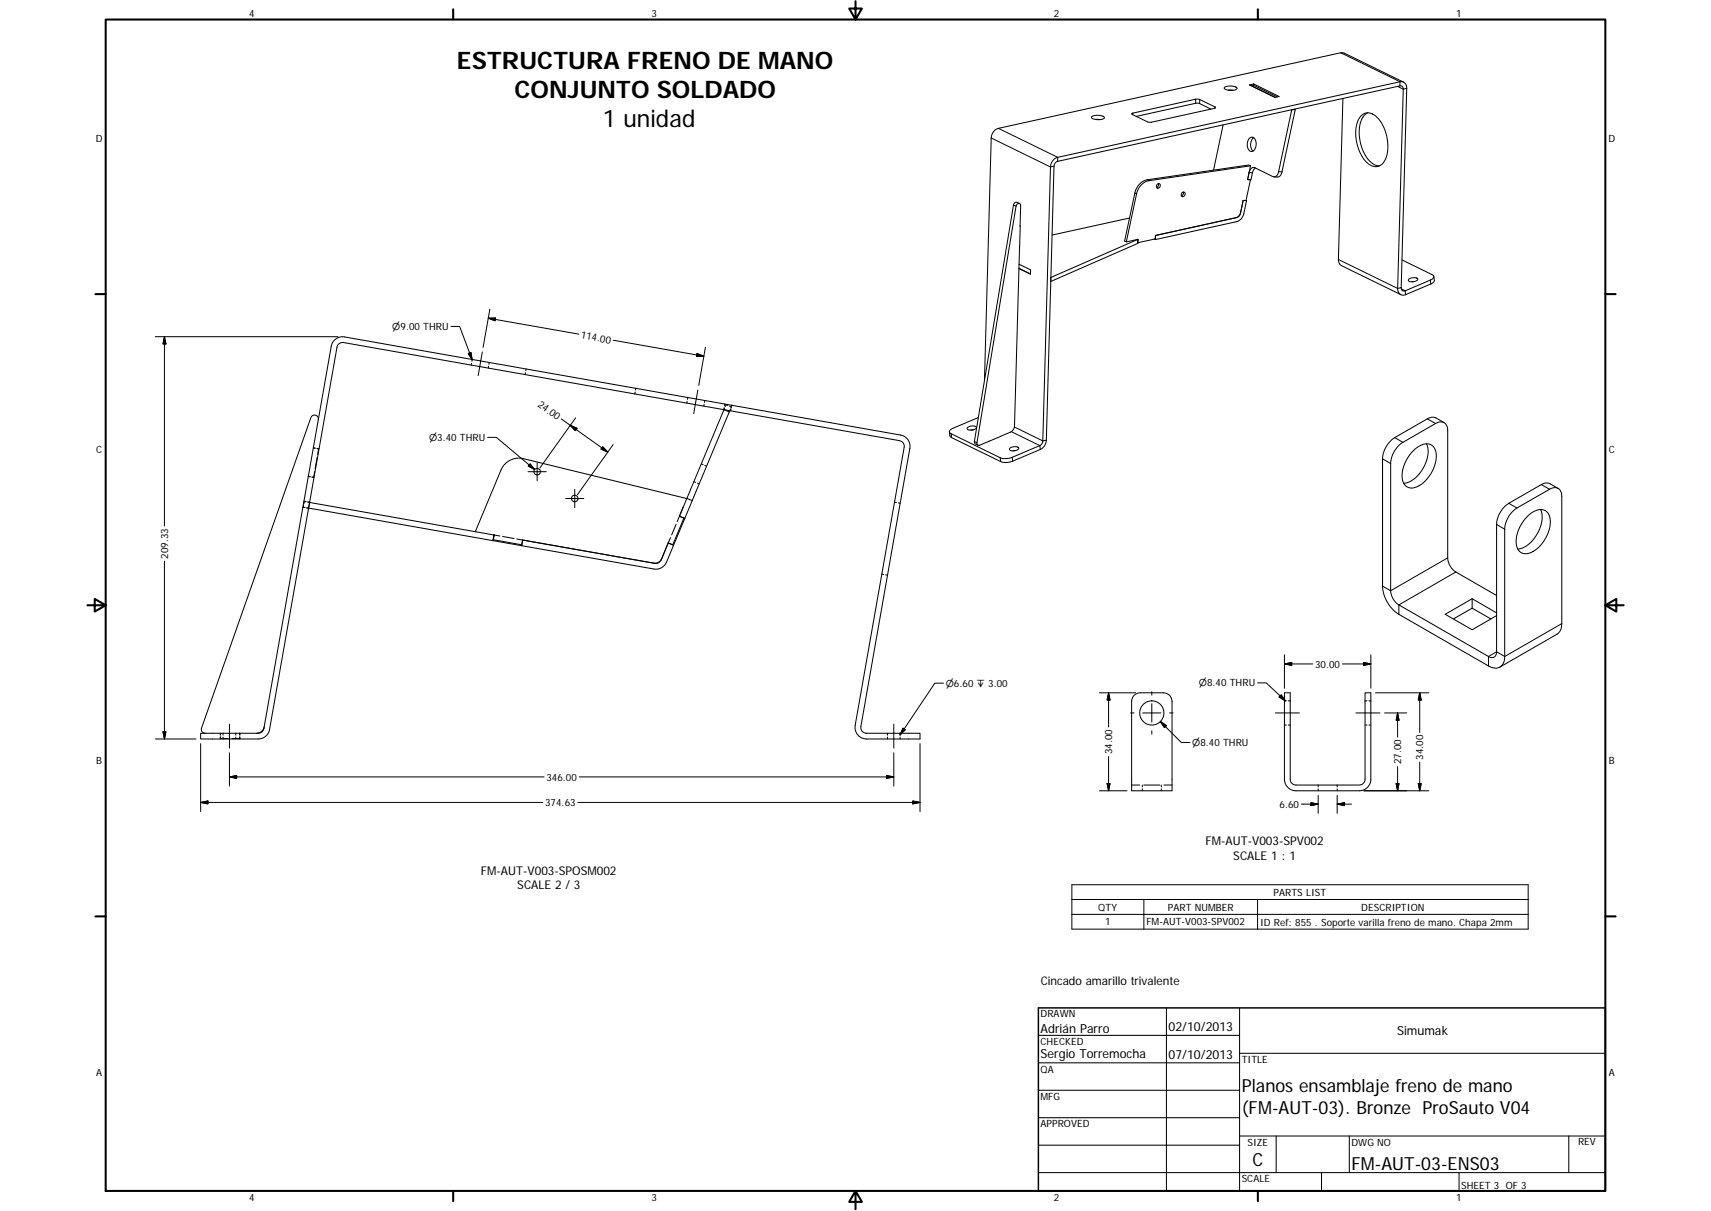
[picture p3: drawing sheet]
<svg xmlns="http://www.w3.org/2000/svg" width="594mm" height="420mm" viewBox="0 0 594 420" stroke-linecap="round" stroke-linejoin="round" font-family="sans-serif">
<g fill="none" stroke="#000" stroke-width=".36">
<path d="M393 39.4l22.6-5 1 .1 5.5 2.8-22.7 5.1h-.8l-5.5-2.7zM420.4 37.8l-3.9-1.9-1.2-.1-20.8 4.6M425.1 30.4a3.9 3.9 0 0 1 4.4 .2 3.7 3.7 0 0 1-4.5 0zM426.5 31.3h1.6M427.3 31.2l-.1 .1M433.8 29.5l1.5-.4 8.8 4.4-1.4 .3zM434.1 29.6l8.7 4.2M434.1 29.5l1.2 .1 8.2 4M435.3 29.1l-.1 .5M449.3 37.9l.4 .2M449.7 38.1l-4.6 21.5a1.94 1.94 0 0 1-1.6 1.8h-1.1M449.7 38.1h-1.2l-4.6 21.5a1.69 1.69 0 0 1-1.9 1.7l-6.3-3.1a1.62 1.62 0 0 0-2 1.7"/>
<path d="M466.3 34.1l-1.6 55.9a2.37 2.37 0 0 0 1.1 2.2l20.6 10M474.9 39.1a7.2 7.2 0 0 0-3 7 13.2 13.2 0 0 0 5.3 11l1.7 .5M487.3 28.5l-20.6-10.1-.9-.1-119.1 26.2a3.5 3.5 0 0 0-2.5 3.4l-2.4 84.2M379 40.5a3.9 3.9 0 0 1 4.5 .3 3.8 3.8 0 0 1-4.5 0zM380.4 41.5h1.6M424.7 43.3l-3.3 15.7M433.8 48a1.37 1.37 0 0 1 1.5-.2 1.37 1.37 0 0 1 .8 1.4 2.65 2.65 0 0 1-1.6 3.4 2.93 2.93 0 0 1-.7-4.6zM434.2 57.5l-1 4.8 1 .1M434.2 57.5l-.6-.2-35.3 5.1a5.8 5.8 0 0 0-4.3 4.6l-3.5 16.7 .6 .2M434.2 57.5l-35.3 5.2a5.6 5.6 0 0 0-4.3 4.6l-3.5 16.6 4-.9v1.2M435.3 47.8a3.2 3.2 0 0 0-.2 4.6M435.9 58.3l-.9 1.3-.6 2.7h-1.2"/>
<path d="M472.5 40.3a3.7 3.7 0 0 1 5.8 .6 14.6 14.6 0 0 1 2.5 14.7 3.7 3.7 0 0 1-6.3 .7 14.5 14.5 0 0 1-2.6-15.2zM354 70.6l-.9-.4a1 1 0 0 0-1.2 .9l-13.6 82.1 .2 .7 1.1 .6M354.2 78.4l-.2 7.1M354.2 78.4h.1M354.2 78.4l.2-7a.82 .82 0 0 0-.9-.8 .82 .82 0 0 0-.7 1l-13.6 82a.7 .7 0 0 0 .2 .7 .7 .7 0 0 0 .7 .2l3.2-1.4M392.2 75.6l-26.9 6M401.9 63.9a.77 .77 0 0 1 1.1 .6 .77 .77 0 0 1-1 .8 .77 .77 0 0 1-.5-.7 .77 .77 0 0 1 .4-.7zM402.2 63.7a.97 .97 0 0 1-.6 1.3M410.5 66.8a.71 .71 0 0 1 1 .2 .71 .71 0 0 1-.3 1 .71 .71 0 0 1-1.1-.2 .71 .71 0 0 1 .4-1zM410.8 66.6a1.02 1.02 0 0 1-.6 1.3M430.8 73.7a2.4 2.4 0 0 1-1.7 1.8M431.6 69.5l1 .1"/>
<path d="M431.6 69.5l-1 4.9-.9 1-28.5 6.3M431.6 69.6h1.2M432.6 69.5l.2 .1M432.8 69.6l-.9 4.5a3.5 3.5 0 0 1-2.5 2.8l-28.2 6.2M434 62.3l.2 .1M434.2 62.4l-1.6 7.2M353.8 93.1l4 1.9M353.8 91.7l4 1.9v1.5l-4-1.9M354 85.5l-1.8 62.3a2.45 2.45 0 0 1-1.3 2.1l-3.6 1.5M354 85.5h.1M395 84.2h.1M395.1 83.1l-.1 1.4"/>
<path d="M395.1 83.1l-30.2 13.2-.1 1.4 30.2-13.2M400.8 83l.4 .1M401.2 81.7l-.1 1.2-6 1.3M401.2 81.7v1.4M486.8 90.2l10.5 5.1a.89 .89 0 0 1 .5 1 .89 .89 0 0 1-.9 .7l-9 3.9a.99 .99 0 0 1-1.4-1.1l1.9-69.2a2 2 0 0 0-2.3-2.2l-118.8 26.2a3.5 3.5 0 0 0-2.6 3.3l-2.7 95.6-1 1.1-9.6 4.1-2.9 .4-1.2-.3-17.1-8.3a.91 .91 0 0 1-.5-1 .91 .91 0 0 1 .9-.8l9.1-3.8M489.1 96.9l1.5-.5a1.2 1.2 0 0 1 1.6 .6 2.26 2.26 0 0 1-3.2 .2zM491.2 97.7l-1 .1M497.8 95.9l.2 1.6-.9 .9-9 3.8a1.99 1.99 0 0 1-2.8-2.1l1.9-69.2a.97 .97 0 0 0-1.2-1.1l-118.8 26.2a1.82 1.82 0 0 0-1.2 1.7l-2.7 95a3.7 3.7 0 0 1-2.1 3.2l-9.9 4.2-1.5 .3-1.8-.1-17.6-8.5-.6-.6-.1-1.4M116.1 118a4 4 0 0 1 3.5-1.1l193.1 34a3.9 3.9 0 0 1 3.2 4.7l-17 96.5a1.99 1.99 0 0 0 2 2.3h18.5v2h-18.5a4.1 4.1 0 0 1-4-4.7l17-96.5a1.95 1.95 0 0 0-1.6-2.3l-193-34a2.01 2.01 0 0 0-2.3 1.6l-23.4 132.6a4 4 0 0 1-3.9 3.3h-20v-2h20a1.94 1.94 0 0 0 1.9-1.6l23.4-132.7 .3-.9zM163.7 126l-.1 .7M164 124.7l-.1 .6M169.6 127.1l-.1 .6"/>
<path d="M169.9 125.7l-.2 .7M182.4 129.3l-.1 .7M182.7 128l-.1 .7M220.5 136l-.1 .7M220.8 134.7l-.2 .7M238.6 139.2l-.1 .7M238.8 137.9l-.1 .7M244.7 138.9l-.1 .7M108.8 155.4l.6 .1M108.8 155.4h.6M110 155.6l.6 .1-.3 2M110.1 155.6l.7 .1"/>
<path d="M110.1 158.7l-.7 3.9M110.5 145.6a1.34 1.34 0 0 0-.9-1.5 1.34 1.34 0 0 0-1.7 .8l-37.9 107.7a1.33 1.33 0 0 0 1.2 1.8M244.5 140.3l-.1 .6M251.4 142.2l1.8 .7M251.4 142.2l-12.9 30.7 1.8 .8M251.4 141.5l-.1 .7M251.6 141.6l-.2 .6M251.7 140.2l-.2 .6M252.7 140.7l-.6-.3-.3 .6M253.2 142.9l-12.9 30.8M253.3 140.9l.6 .3M253.6 142.1l-.4 .8"/>
<path d="M253.8 141.9l-.1 .7M253.9 141.2l-.2 .4M254 140.6l-.1 .7M335.9 148.4l1.5-.6a1 1 0 0 1 1.6 .8l-1.7 .6a1.07 1.07 0 0 1-1.5-.7zM338 149.1l-1 .1M343.3 153.1h.1M347.4 151.4h.1M347.4 151.4l-4.1 1.7M350.6 155.6l1.5-.6a1.25 1.25 0 0 1 1.6 .6 2.27 2.27 0 0 1-3.2 .2zM352.7 156.3l-1 .1M490.8 156.3a5.2 5.2 0 0 1 6.4-1.8 6.3 6.3 0 0 1 .9 7.2 10.9 10.9 0 0 1-7.8 7.6 3.7 3.7 0 0 1-3.5-4.5 13.6 13.6 0 0 1 4-8.5zM495.3 154a10.8 10.8 0 0 1-3 11 7.6 7.6 0 0 1-4.9 2.7"/>
<path d="M501.4 146.6l-2.8-1.6a3 3 0 0 0-3 .3l-11.3 6.5a9.5 9.5 0 0 0-4.3 7.4v44.1a12.5 12.5 0 0 0 5.7 9.8l31.1 18a3.4 3.4 0 0 0 4 .3 3.4 3.4 0 0 0 1.7-3.6v-44.2a9.5 9.5 0 0 1 4.2-7.3l11.3-6.5a2.58 2.58 0 0 1 3-.3 2.58 2.58 0 0 1 1.3 2.7v44.2a4 4 0 0 1-1.7 3.6l-19.8 11.4M105.1 176l.7 .1M105.4 175.3l-.1 .7 .6 .1M105.5 173.9l.7 .1M106.3 174.1l-.7-.1-.1 .7M106.8 174.2h.7M106.9 174.2l.6 .1M107 165.3l.7 .1M107.1 165.3l.6 .1M107.1 176.3l64.1 11.3M107.1 176.3l-.6-.1 .6 .2M107.5 174.3l64 11.3"/>
<path d="M107.5 174.3l-.4 2M108.4 165.6l.6 .1M109.3 163.6l-.4 2-.6-.1M235.9 179.1l1.5 .7-3.8 9.2-1.6-.7M237.2 176l-1.3 3.1 1.9 .7M237.2 176l-2.1 5M237.8 179.8l-3.9 9.4M238.5 173l-56.8-13.9a6.8 6.8 0 0 0-7.7 3.9l-9 21.5M238.5 172.9l-1.3 3.1M240.3 173.7l-2.5 6.1M240.9 167.1l.6 .3M242.2 167.6l.6 .3"/>
<path d="M243.5 161l.6 .2M244.7 161.5l.6 .2M310.6 174.2l.6 .2M311.9 174.5l.6 .1M530.4 179.1a5.2 5.2 0 0 1 6.4-1.7 6.6 6.6 0 0 1 .6 7.7 10.5 10.5 0 0 1-7.5 7 3.6 3.6 0 0 1-3.5-4.5 13.3 13.3 0 0 1 4-8.5zM534.9 176.8a10.9 10.9 0 0 1-3 11 7.7 7.7 0 0 1-4.9 2.7M541 169.5l-2.8-1.7a3.1 3.1 0 0 0-3 .3l-11.3 6.5a9.5 9.5 0 0 0-4.3 7.4v44.1a1.72 1.72 0 0 1-.8 1.9 1.72 1.72 0 0 1-2-.2l-31.1-17.9a6.3 6.3 0 0 1-2.9-4.9v-44.2a9.3 9.3 0 0 1 4.3-7.3l11.3-6.6a2.6 2.6 0 0 1 3-.2 2.6 2.6 0 0 1 1.3 2.7v44.1a6.3 6.3 0 0 0 2.8 5l14.1 8.1M171.2 187.6l55.8 9.8a4 4 0 0 0 4.4-2.4l2.5-5.8M171.3 187.3l9.8 1.7 .3-1.6M171.5 185.6l-.3 2M171.5 185.6l2.1 .4M174.5 186.1l4 .7"/>
<path d="M179.4 187l2 .4M181.4 187.4l46 8.1a2 2 0 0 0 2.2-1.2l2.4-6M181.5 187.4l-.3 1.9M229.8 193.8a2.64 2.64 0 0 1-2.9 1.6M232 188.4l1.9 .8M232.8 186.5l-.8 1.8M234.8 181.9l-1.6 3.7M306.2 199.2l.6 .1M307.5 199.4l.7 .2M511.1 207.7l8.5 4.9M511.1 211l6.5 3.7M511.1 207.7l-9.3 5.4 9.3 5.4 8.5-4.9"/>
<path d="M511.1 211l-6.5 3.7M511.1 207.7v3.3M76.5 254.4v.7M76.5 255.7v.7M76.6 255.6v.6h2.6M76.6 254.4v.6M77.5 254.4v.7M77.5 255.7v.7M81.9 254.4v.7M81.9 255.7v.7M83.2 255.6v.6h-2.6M83.3 254.4v.7"/>
<path d="M83.3 255.7v.7M91.7 252.2a2.73 2.73 0 0 1-2.6 2.2M308.1 254.4v.7M308.1 255.7v.7M312.5 254.4v.7M312.5 255.7v.7M393.8 241.2l1.7-.8h8.4a3 3 0 0 1 3 3v31h-14v-31l.2-1.2zM446 243.2h.6M446 251.6h.6M446 240.4h2v30a2 2 0 0 0 2 2h22a2.01 2.01 0 0 0 2-2v-30h2v30a4 4 0 0 1-4 4h-22a4 4 0 0 1-4-4zM447.3 243.2h.7M447.3 251.6h.7"/>
<path d="M474 243.2h.7M474 251.6h.7M475.3 243.2h.7M475.3 251.6h.7M392.9 272.4h2.8M396.6 272.4v.6M396.6 273.7v.7M397.1 272.4h5.6M403.2 272.4v.6M403.2 273.7v.7M404.1 272.4h2.8M457.7 272.4v.6"/>
<path d="M457.7 273.7v.7M464.3 272.4v.6M464.3 273.7v.7M360.5 359.2h69.9M405 349.7v63.5M430.4 349.7v63.5M360.5 368.7h69.9M360.5 378.3h69.9M430.4 365.4h127M360.5 387.8h69.9M360.5 397.3h69.9M430.4 394.1h127"/>
<path d="M443.1 394.1v12.7M468.5 394.1v12.7M544.7 394.1v12.7M360.5 406.8h196.9M458.8 406.8v6.4M506.6 406.8v6.4"/>
<circle cx="186.5" cy="163.6" r="1.14"/>
<circle cx="199.5" cy="172.9" r="1.13"/>
<circle cx="399.9" cy="247.4" r="4.2"/>
</g>
<g fill="#000">
<circle cx="395.1" cy="83.1" r=".18"/>
<circle cx="171.5" cy="185.6" r=".18"/>
</g>
<g fill="none" stroke="#000" stroke-width=".35">
<path d="M465.5 18.3l20.6 10.1-.1 1.4M393.4 39.2l-.1 .6M415.2 34.4l-.1 1.4M416.6 34.5l-.1 1.4M421.9 37.1l-.1 .4M485.2 30l2 .9 1.2-.3M344.2 47.9l20.5 10 1.3-.2M346.7 44.5l20.6 10.1-.1 1.4M433.7 59.9h1.2M443.9 59.6h1.2M351.9 71.1l.9 .5M394 67l.6 .3"/>
<path d="M398.3 62.4l.6 .3M429.4 75.4l.1 .1M430.7 74.1h.1M464.7 90l20.6 10.1 1.2-.3M496.6 97.2l.2 1.3M53.9 116.8h63.4M57.1 116.8l.5 2.5h-1zM57.1 116.8v65.7M156.6 113.3h3l4.3 11.5M169.5 110.4l31.4 5.5M169.5 110.4l2.6-.1-.2 1zM170.1 107.3l-2.4 13.2"/>
<path d="M213 118l31.4 5.6M486.6 100.2l1.3 .7 .2 1.3M162.6 122.7l.9-.4 .4 2.5zM167.5 122.1l-1.5 8.2M242 122.7l2.4 .9-2.6 .1zM242.3 135.3l-1.4 8.2M244.9 120.5l-2.3 13.2M169.3 151.7h3l13.3 11.2M194.9 145.4l16.1 11.4M198 147.6l2.3 1-.6 .8zM199.8 145l-12.4 17.4M209.3 155l1.7 1.8-2.3-1z"/>
<path d="M212.9 154.3l-12.4 17.3M330.2 150.5l.2 1.3M338.3 153.2l.9 .4M347.3 158.8l.1 1.3M351.1 149.8l9.9 4.8 .2 1.3M351.4 158.7l.2 1.3M352.2 148.1l9.9 4.9 1.2-.3M480 159.2l2.8 1.6M484.3 151.8l2.8 1.7M495.6 145.3l2.8 1.6M183.3 163.7h6.4M184.1 161l1.5 1.9-2.2-1.2z"/>
<path d="M186.5 160.5v6.3M196.4 173h6.3M199.6 169.8v6.3M523.9 174.6l2.8 1.7M535.2 168.1l2.8 1.7M57.1 194.7v61.7M502.7 193.5l-19.9 11.5-2.8-1.7M505.5 198.5l-19.8 11.4v3.2M519.6 182l2.9 1.6M542.3 216.4l-19.8 11.4-2.9-1.7-2.8 1.7v3.3M327.6 237h-3l-12.1 18M399.9 240v1.2"/>
<path d="M436.6 236.9h3l6.7 6.3M446 227.2v11.6M446 230.4l2.5-.6v1.1zM446 230.4h9.8M466.1 230.4h9.9M473.5 229.8l2.5 .6-2.5 .5zM476 227.2v11.6M53.9 256.4h14.2M56.6 253.9h1l-.5 2.5zM69.7 258v23.6M79.7 251.2v8.4M310.3 251.2v8.4"/>
<path d="M313.5 252.6l.8 .6-1.8 1.8zM319.4 258v23.6M381.7 240.4h12.6M384.9 240.4l.5 2.5h-1zM384.9 240.4v11.8M392.6 247.4h1.2M396.7 247.4h6.4M399.9 244.2v6.3M399.9 253.5v1.2M402.9 250.3l2.1 1.5-.7 .7zM402.9 250.3l7.3 7.3h3M406.1 247.4h1.2"/>
<path d="M442.8 247.4h8.4M444.8 241.1l1.5 2.1-2.2-1.4zM470.8 247.4h8.3M477.6 240.4h18.5M480.8 247.4h7.6M485.3 247.4v8.3M485.3 247.4l.4 2.5h-.9zM492.9 240.4l.6 2.5h-1.1zM492.9 240.4v13.7M69.7 278.4l2.5-.5v1zM69.7 278.4h118.8M79.7 269.6l2.5-.5v1z"/>
<path d="M79.7 269.6h109.2M79.7 261.2v11.5M200.7 278.4h118.7M201.1 269.6h109.2M307.8 269.1l2.5 .5-2.5 .5zM310.3 261.2v11.5M316.9 277.9l2.5 .5-2.5 .5zM381.7 274.4h9.6M384.4 271.9h1l-.5 2.5zM384.9 262.5v11.9M451.9 279h5.8M455.2 278.5l2.5 .5-2.5 .5z"/>
<path d="M457.7 275.9v6.3M464.3 279h5M464.3 279l2.5-.5v1zM464.3 275.9v6.3M473.6 274.4h22.5M484.8 271.9h.9l-.4 2.5zM485.3 266v8.4M492.4 271.9h1.1l-.6 2.5zM492.9 264.4v10M372.2 307h158.4v15.4h-158.4zM372.2 312.1h158.4M372.2 317.2h158.4"/>
<path d="M397.2 312.1v10.3M436.6 312.1v10.3"/>
</g>
<g fill="none" stroke="#000" stroke-width=".71">
<path d="M36.7 6.8h520.7v406.4h-520.7zM157.3 3.2v3.6M297 .4v6.4l-2.2-3.8h4.5l-2.3 3.8M436.7 3.2v3.6M33.1 102h3.6M557.4 102h3.6M30.3 210h6.4l-3.8-2.2v4.4l3.8-2.2M557.4 210l3.8 2.2v-4.4l-3.8 2.2h6.3M33.1 317.9h3.6M557.4 317.9h3.6M157.3 413.2v3.6M297 413.2l2.3 3.8h-4.5l2.2-3.8v6.3"/>
<path d="M436.7 413.2v3.6"/>
</g>
<path d="M360.5 349.7h196.9v63.5h-196.9z" fill="none" stroke="#000" stroke-width=".51"/>
<g fill="#000" stroke="#000" stroke-width=".35">
<path d="M57.1 116.8l.5 2.5h-1zM169.5 110.4l2.6-.1-.2 1zM162.6 122.7l.9-.4 .4 2.5zM242 122.7l2.4 .9-2.6 .1zM198 147.6l2.3 1-.6 .8zM209.3 155l1.7 1.8-2.3-1zM184.1 161l1.5 1.9-2.2-1.2zM446 230.4l2.5-.6v1.1zM473.5 229.8l2.5 .6-2.5 .5zM56.6 253.9h1l-.5 2.5zM313.5 252.6l.8 .6-1.8 1.8zM384.9 240.4l.5 2.5h-1z"/>
<path d="M402.9 250.3l2.1 1.5-.7 .7zM444.8 241.1l1.5 2.1-2.2-1.4zM485.3 247.4l.4 2.5h-.9zM492.9 240.4l.6 2.5h-1.1zM69.7 278.4l2.5-.5v1zM79.7 269.6l2.5-.5v1zM307.8 269.1l2.5 .5-2.5 .5zM316.9 277.9l2.5 .5-2.5 .5zM384.4 271.9h1l-.5 2.5zM455.2 278.5l2.5 .5-2.5 .5zM464.3 279l2.5-.5v1zM484.8 271.9h.9l-.4 2.5z"/>
<path d="M492.4 271.9h1.1l-.6 2.5z"/>
</g>
<g font-size="8.4">
<text x="158.7" y="24.1">ESTRUCTURA FRENO DE MANO</text>
<text x="178.6" y="34.1">CONJUNTO SOLDADO</text>
<text x="209.3" y="44.2">1 unidad</text>
</g>
<g font-size="6.3">
<text x="431.1" y="378.9">Planos ensamblaje freno de mano</text>
<text x="431.1" y="386.4">(FM-AUT-03). Bronze ProSauto V04</text>
<text x="434.8" y="404.7">C</text>
<text x="469.2" y="406">FM-AUT-03-ENS03</text>
</g>
<g font-size="4.4">
<text x="361.3" y="358.4">Adrián Parro</text>
<text x="405.8" y="357.8">02/10/2013</text>
<text x="485.1" y="359.2">Simumak</text>
<text x="361.3" y="367.1">Sergio Torremocha</text>
<text x="405.8" y="367.3">07/10/2013</text>
</g>
<g font-size="4.2">
<text x="418.6" y="293.3">FM-AUT-V003-SPV002</text>
<text x="428.2" y="298.3">SCALE 1 : 1</text>
<text x="167" y="303.5">FM-AUT-V003-SPOSM002</text>
<text x="179.6" y="308.5">SCALE 2 / 3</text>
</g>
<text font-size="4.1" x="361.4" y="341.9">Cincado amarillo trivalente</text>
<g font-size="3.5">
<text x="86.6" y="5.8">4</text>
<text x="226.3" y="5.8">3</text>
<text x="365.9" y="5.8">2</text>
<text x="505.6" y="5.8">1</text>
<text x="33.2" y="49.4">D</text>
<text x="558.5" y="49.4">D</text>
<text x="201.5" y="117.3" transform="rotate(10 201.5 117.3)">114.00</text>
<text x="186.5" y="140.9" transform="rotate(36 186.5 140.9)">24.00</text>
<text x="33.4" y="157.3">C</text>
<text x="558.6" y="157.3">C</text>
<text x="58.4" y="193.9" transform="rotate(-90 58.4 193.9)">209.33</text>
<text x="456.6" y="231.6">30.00</text>
<text x="386.2" y="261.7" transform="rotate(-90 386.2 261.7)">34.00</text>
<text x="494.2" y="263.6" transform="rotate(-90 494.2 263.6)">34.00</text>
<text x="33.4" y="265.2">B</text>
<text x="486.5" y="265.2" transform="rotate(-90 486.5 265.2)">27.00</text>
<text x="558.6" y="265.2">B</text>
<text x="189.7" y="270.8">346.00</text>
<text x="189.3" y="279.6">374.63</text>
<text x="444.3" y="280.2">6.60</text>
<text x="442.2" y="310.8">PARTS LIST</text>
<text x="381.4" y="315.9">QTY</text>
<text x="405.5" y="315.9">PART NUMBER</text>
<text x="472.7" y="315.9">DESCRIPTION</text>
<text x="383.7" y="321.1">1</text>
<text x="398.1" y="321.1">FM-AUT-V003-SPV002</text>
<text x="437.5" y="321.1">ID Ref: 855 . Soporte varilla freno de mano. Chapa 2mm</text>
<text x="361.3" y="353">DRAWN</text>
<text x="361.3" y="362.5">CHECKED</text>
<text x="431.1" y="368.7">TITLE</text>
<text x="33.4" y="373.2">A</text>
<text x="361.3" y="372.1">QA</text>
<text x="558.6" y="373.2">A</text>
<text x="361.3" y="381.6">MFG</text>
<text x="361.3" y="391.2">APPROVED</text>
<text x="433.2" y="397.5">SIZE</text>
<text x="469.2" y="397.5">DWG NO</text>
<text x="547.9" y="397.4">REV</text>
<text x="431.1" y="410.2">SCALE</text>
<text x="507.3" y="412.4">SHEET 3 OF 3</text>
<text x="86.6" y="416.7">4</text>
<text x="226.3" y="416.7">3</text>
<text x="365.9" y="416.7">2</text>
<text x="505.6" y="416.7">1</text>
</g>
<g font-size="3.3">
<text x="136.2" y="114.6">⌀9.00 THRU</text>
<text x="149" y="153">⌀3.40 THRU</text>
<text x="328.4" y="238.3">⌀6.60 ↧ 3.00</text>
<text x="416.3" y="238.2">⌀8.40 THRU</text>
<text x="413.9" y="258.8">⌀8.40 THRU</text>
</g>
</svg>
